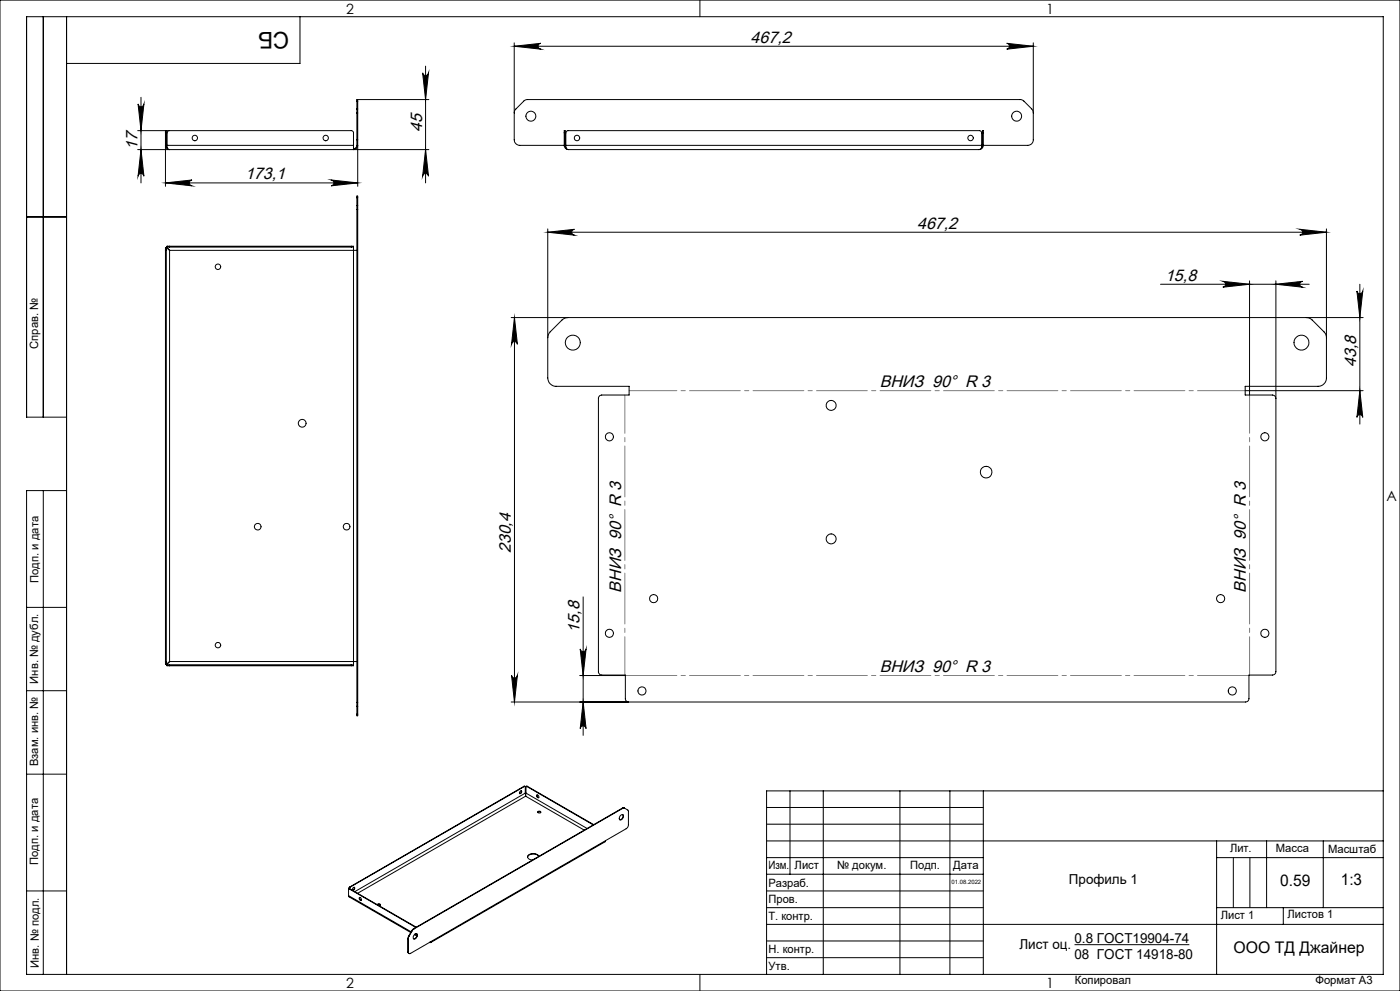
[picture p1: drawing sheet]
<svg xmlns="http://www.w3.org/2000/svg" width="420mm" height="297mm" viewBox="0 0 420 297" stroke-linecap="round" stroke-linejoin="round" font-family="sans-serif">
<g fill="none" stroke="#000" stroke-width=".3">
<path d="M0 0h420v297h-420zM13 5v120M20 5v287M90 5v14h-70M127.7 19.8v35M154.3 12.8v29.1a1.69 1.69 0 0 0 1.6 1.7h152.4a1.63 1.63 0 0 0 1.7-1.7v-29.1M154.3 13.9h155.7M154.3 13.9l8-.9a.88 .88 0 0 0-.9 .9 .88 .88 0 0 0 .9 .8zM210 0v5M302 13l8 .9-8 .8a.88 .88 0 0 0 .8-.8 .88 .88 0 0 0-.8-.9zM41.3 39.2h64.2l.5 .5v3.9M41.4 31.1a.88 .88 0 0 0 .9 .9 .88 .88 0 0 0 .9-.9l-.9 8.1z"/>
<path d="M42.3 29.2v25.6M49.6 39.2v.6M49.6 39.8v16M49.6 39.8h.3M49.9 39.2v.6M49.9 39.8v3.8M50.8 39.2l-.4 .1-.3 .4v3.9M107.1 32.7v1.2M107.1 33.9h.2M107.1 32.7h.2M107.1 30.3v2.4M107.1 33.9v8"/>
<path d="M107.1 30.3h.2M107.3 32.7v1.2M107.3 29.8v.5M107.3 30.3v2.4M107.3 33.9v8M126.8 21.8a.88 .88 0 0 0 .9 .9 .88 .88 0 0 0 .9-.9l-.9 8zM128.7 29.8h-21.6v.5M154.3 33.9l.1-.7 .4-.5 2.4-2.5 .8-.4h148.3l.9 .5 2.3 2.4 .5 1.2M169.3 39.8v4.1a1.27 1.27 0 0 0 1.2 .9M169.3 39.8v-.6h.2v.6M169.3 39.8h.2M169.5 39.8v3.8l.3 .6"/>
<path d="M294.7 39.8v3.8l-.3 .7M294.7 39.8v-.6h.3v.6M294.7 39.8h.3M295 39.8v4.1a1.29 1.29 0 0 1-1.3 .9M41.3 44.8h87.4M42.3 44.8l.9 8a.88 .88 0 0 0-.9-.8 .88 .88 0 0 0-.9 .8zM49.6 54.8l8-.9a.88 .88 0 0 0-.8 .9 .88 .88 0 0 0 .8 .9zM49.6 54.8h57.7M49.9 43.6h-.3l.3 .7 1 .5a.91 .91 0 0 1-.8-1.2M49.9 43.6l.3 .6M50.1 43.6h.1M50.1 43.6h55.9"/>
<path d="M99.3 53.9l8 .9-8 .9a.88 .88 0 0 0 .9-.9 .88 .88 0 0 0-.9-.9zM106 43.6v1.1a1.07 1.07 0 0 0 1.3-1.1M107.1 41.9v1.7M107.1 43.6a1.02 1.02 0 0 1-1.1 1M107.1 59.3v-.5h.2v.5M107.1 41.9h.2M107.1 43.6h.2M107.1 59.3v2.3M107.1 59.3h.2M107.3 59.3v2.3M107.3 41.9v1.7M107.3 43.6v12.2"/>
<path d="M127.7 44.8l.9 8a.88 .88 0 0 0-.9-.8 .88 .88 0 0 0-.9 .8zM170.5 44.8l-.4-.1-.3-.6v-4.3l.1-.4 .4-.2h123.7l.5 .5v4.1l-.2 .7-.6 .3M170.5 44.8h123.2M8 65h12M49.6 74.3l.6 .1 .7 .6M49.6 75v-.7h.3v.7M49.6 75v123.4M49.6 75h.3M49.9 75v123.4M50.1 73.8l.2 .6 .6 .6M50.1 73.8h.1M50.1 73.8v.2h.7"/>
<path d="M50.1 73.8h.7M50.8 73.8v.2M50.8 74h54.6M50.8 73.8h54.6M50.9 75h55.1M50.9 75v123.3M105.4 74h.6M105.4 73.8h.6v.2M105.4 73.8v.2M106 74v1M106 75h1.1M106 75v123.3"/>
<path d="M107.1 61.6v1.2M107.1 62.8v147.7M107.1 62.8h.2M107.1 61.6h.2M107.3 61.6v1.2M107.3 62.8v147.7M164.3 68.6v44.7a2.53 2.53 0 0 0 2.5 2.5h21.9v2.6h-8.2a1.02 1.02 0 0 0-1 1v81.9a1.02 1.02 0 0 0 1 1h7.1v7.1a1.02 1.02 0 0 0 1 1M164.3 69.6h233.6M164.3 69.6l8-.9a.88 .88 0 0 0-.8 .9 .88 .88 0 0 0 .8 .9zM389.9 68.7l8 .9-8 .9a.88 .88 0 0 0 .9-.9 .88 .88 0 0 0-.9-.9zM397.9 68.6v44.7a2.53 2.53 0 0 1-2.5 2.5h-21.8v2.6h8.2a1.02 1.02 0 0 1 1 1M153.4 95.2h255.5"/>
<path d="M154.3 95.2v115.2M154.3 95.2l.9 8a.88 .88 0 0 0-.9-.8 .88 .88 0 0 0-.8 .8zM170.4 95.2l-.7 .1-1.1 .6-3.9 3.9-.4 1.4M348.2 85.2h44.5M366.9 84.3l8 .9-8 .9a.88 .88 0 0 0 .8-.9 .88 .88 0 0 0-.8-.9zM374.9 84.2v34.2M382.8 84.2v117.1a1.02 1.02 0 0 1-1 1h-7.1v7.1a1.02 1.02 0 0 1-1 1h-220.3M382.8 85.2l8-.9a.88 .88 0 0 0-.9 .9 .88 .88 0 0 0 .9 .9zM391.9 95.2l1.6 .5 3.9 3.9 .4 .7 .1 .9M407.1 87.2a.88 .88 0 0 0 .9 .8 .88 .88 0 0 0 .8-.8l-.8 8zM408 85.2v41.9M373.6 117.1h35.3"/>
<path d="M408 117.1l.8 8a.88 .88 0 0 0-.8-.8 .88 .88 0 0 0-.9 .8zM20 125h-12v-120h407v287h-407v-145h12M13 147v145M174.9 178.9v41.5M8 182h12M49.6 198.4v.6h.3v-.6M49.6 198.4h.3M50.1 199.5h.7M50.8 199.2h-.7v.3M50.8 199.2v.3M50.8 199.5h54.6M50.8 199.2h54.6"/>
<path d="M50.9 198.3l-.7 .7-.1 .5M50.9 198.3l-.7 .6-.6 .1M50.9 198.3h55.1M105.4 199.2h.6M105.4 199.2v.3M106 199.2v.3h-.6M106 198.3v.9M106 198.3h1.1M174.1 194.5a.88 .88 0 0 0 .8 .8 .88 .88 0 0 0 .9-.8l-.9 8zM8 207h12M107.1 210.5v1.2M107.1 214v.5h.2v-.5"/>
<path d="M107.1 211.7v2.3M107.1 210.5h.2M107.1 211.7h.2M107.1 214h.2M107.3 210.5v1.2M107.3 211.7v2.3M153.5 202.4a.88 .88 0 0 0 .8 .8 .88 .88 0 0 0 .9-.8l-.9 8zM173.9 202.5h13.7M174.9 210.4l.9 8a.88 .88 0 0 0-.9-.9 .88 .88 0 0 0-.8 .9zM8 232h12M156 237.2l.3-.2a.42 .42 0 0 1 .1 .6 .42 .42 0 0 1-.6 .1zM156.4 237l-.1 .5-.4 .3"/>
<path d="M157.2 235.7h.3M157.2 235.7h.1M157.2 235.7l-52.4 30.2M157.3 235.7l.3 .1v1.9M157.3 235.7l-52.3 30.2M157.6 237.7l.1 .9M157.6 237.7l-51.2 29.5M157.7 238.6l-50.4 29.1M157.7 238.6l17.6 10.2M157.8 237.7l-.1 .9M157.8 237.7l18.3 10.6M158.1 235.7l-.3 .1v1.9"/>
<path d="M158.1 235.7l19.9 11.5M158.2 235.7h-.3M158.2 235.7h-.1M158.2 235.7l19.9 11.5M161 238.3a.46 .46 0 0 1 .6 .2 .46 .46 0 0 1-.1 .6l-.4-.3zM161.1 238.2a.58 .58 0 0 0 .5 .8M237 237v25M247 237v55M270 237v55M285 237v55M295 237v55M415 237h-185v55"/>
<path d="M158.3 256.9a2.16 2.16 0 0 1 3.3-.3 2.13 2.13 0 0 0-3.3 0 1.23 1.23 0 0 0 1.4 1.2M161.3 243.4l.3-.2 .6 .2M161.3 243.3a.42 .42 0 0 1 .6-.2 .42 .42 0 0 1 .2 .5h-.7zM181.6 252l-.1 .3-52.3 30.2M181.6 252l-52.2 30.1M186.2 244.4a.51 .51 0 0 1 .7-.2 .51 .51 0 0 1 0 .8 .6 .6 0 0 1-.4 .7 .6 .6 0 0 1-.7-.4zM186.7 242.2h.6M186.7 242.2h.1M186.7 242.2l-62.6 36.1M186.8 244.1a1.11 1.11 0 0 1-.9 1.6M186.8 242.2l-62.6 36.2M187.3 242.2h-.5"/>
<path d="M187.3 242.2l1.2 .8v4.3l-.2 .6-.5 .5-6.2 3.6M230 257h65M230 242h65M230 247h65M230 252h185M365 252v40M365 257h50M370 257v15M375 257v15M380 252v20M397 252v20M8 267h12"/>
<path d="M104.6 268.4l.2 .4 18.4 10.7M104.6 268.4l18.7 10.9M104.6 266.3v2.1M104.8 266.4l-.2 .2M104.8 265.9l-.2 .4M104.8 266.4l19.9 11.6M104.8 265.9h.2M105 266.4h-.4M105 265.9l-.4 .4M105 266.4h-.2M105 266.4l19.9 11.5M105.8 266.2l.4-.3a.45 .45 0 0 1 .1 .6 .45 .45 0 0 1-.5 .2z"/>
<path d="M106.3 265.9a.59 .59 0 0 1-.5 .8M107.8 269.1a.46 .46 0 0 1 .5 .2 .46 .46 0 0 1-.1 .5l-.4-.2zM107.9 269l.1 .5 .4 .3M113.2 271.1a.44 .44 0 0 1 .5-.3 .44 .44 0 0 1 .3 .6h-.3M113.2 271.1l.5-.1 .4 .2M123.6 278.9h.1M123.6 278.9l-1 1.7M123.7 278.9l-1 1.8M124.1 278.3l-.5 .6M124.1 278.3l.1 .1M124.2 278.4l-.5 .5M124.5 279.9l.6 .4"/>
<path d="M125 279.8a1.11 1.11 0 0 1-.9 1.6M230 262h65M230 267h65M230 272h65M230 277h185M365 272h50M385 272v5M122.3 285.3l.4 .4M122.3 281.3l.2 .1M122.3 285.3h.2M122.3 281.3v4M122.5 281.4v3.9"/>
<path d="M122.6 280.6l-.3 .7M122.6 280.6l.1 .1M122.7 280.7l-.2 .7M124.3 280.1a.52 .52 0 0 1 .8-.2 .52 .52 0 0 1 0 .8 .65 .65 0 0 1-.4 .7 .65 .65 0 0 1-.7-.2zM124.3 280.1l.8 .4M128.8 282.4h.1M129.2 282.2l-.2 .2M129.4 282.1l-6.2 3.6a.43 .43 0 0 1-.5 .1 .43 .43 0 0 1-.2-.5M129.4 282.1l-.1 .3h-.5M210 292v5M230 282h65M230 287h65"/>
<path d="M322.4 283.1h34.4"/>
<circle cx="159.3" cy="34.8" r="1.49"/>
<circle cx="305" cy="34.8" r="1.49"/>
<circle cx="58.4" cy="41.4" r=".81"/>
<circle cx="97.7" cy="41.4" r=".81"/>
<circle cx="173.1" cy="41.4" r=".82"/>
<circle cx="291.2" cy="41.4" r=".82"/>
<circle cx="65.4" cy="80" r=".82"/>
<circle cx="171.8" cy="102.7" r="2.25"/>
<circle cx="390.4" cy="102.7" r="2.24"/>
<circle cx="90.7" cy="126.9" r="1.17"/>
<circle cx="182.8" cy="130.9" r="1.22"/>
<circle cx="249.3" cy="121.5" r="1.51"/>
<circle cx="379.5" cy="130.9" r="1.23"/>
<circle cx="77.3" cy="157.8" r=".99"/>
<circle cx="104" cy="157.8" r="1"/>
<circle cx="295.9" cy="141.5" r="1.75"/>
<circle cx="196.1" cy="179.4" r="1.23"/>
<circle cx="249.3" cy="161.5" r="1.49"/>
<circle cx="366.2" cy="179.4" r="1.23"/>
<circle cx="65.4" cy="193.3" r=".82"/>
<circle cx="182.8" cy="189.8" r="1.23"/>
<circle cx="379.5" cy="189.8" r="1.22"/>
<circle cx="192.6" cy="207.1" r="1.23"/>
<circle cx="369.7" cy="207.1" r="1.23"/>
</g>
<path d="M374.7 202.4h-187.1" fill="none" stroke="#808080" stroke-width=".3" stroke-dasharray="15.2 1.3 1.3 1.3" stroke-dashoffset="-.2"/>
<path d="M374.9 118.4v83.9M187.4 202.3v-83.9" fill="none" stroke="#808080" stroke-width=".3" stroke-dasharray="15.2 1.3 1.3 1.3" stroke-dashoffset="3.8"/>
<path d="M188.8 117.1h184.8" fill="none" stroke="#808080" stroke-width=".3" stroke-dasharray="15.2 1.3 1.3 1.3" stroke-dashoffset=".9"/>
<g fill="#000">
<path d="M41.4 31.1a.88 .88 0 0 0 .9 .9 .88 .88 0 0 0 .9-.9l-.9 8.1zM42.3 44.8l.9 8a.88 .88 0 0 0-.9-.8 .88 .88 0 0 0-.9 .8zM174.1 194.5a.88 .88 0 0 0 .8 .8 .88 .88 0 0 0 .9-.8l-.9 8zM174.9 210.4l.9 8a.88 .88 0 0 0-.9-.9 .88 .88 0 0 0-.8 .9zM154.3 95.2l.9 8a.88 .88 0 0 0-.9-.8 .88 .88 0 0 0-.8 .8zM153.5 202.4a.88 .88 0 0 0 .8 .8 .88 .88 0 0 0 .9-.8l-.9 8z"/>
<path d="M99.3 53.9l8 .9-8 .9a.88 .88 0 0 0 .9-.9 .88 .88 0 0 0-.9-.9zM49.6 54.8l8-.9a.88 .88 0 0 0-.8 .9 .88 .88 0 0 0 .8 .9z"/>
<path d="M127.7 44.8l.9 8a.88 .88 0 0 0-.9-.8 .88 .88 0 0 0-.9 .8zM126.8 21.8a.88 .88 0 0 0 .9 .9 .88 .88 0 0 0 .9-.9l-.9 8zM408 117.1l.8 8a.88 .88 0 0 0-.8-.8 .88 .88 0 0 0-.9 .8zM407.1 87.2a.88 .88 0 0 0 .9 .8 .88 .88 0 0 0 .8-.8l-.8 8z"/>
<path d="M366.9 84.3l8 .9-8 .9a.88 .88 0 0 0 .8-.9 .88 .88 0 0 0-.8-.9zM382.8 85.2l8-.9a.88 .88 0 0 0-.9 .9 .88 .88 0 0 0 .9 .9zM164.3 69.6l8-.9a.88 .88 0 0 0-.8 .9 .88 .88 0 0 0 .8 .9zM389.9 68.7l8 .9-8 .9a.88 .88 0 0 0 .9-.9 .88 .88 0 0 0-.9-.9zM154.3 13.9l8-.9a.88 .88 0 0 0-.9 .9 .88 .88 0 0 0 .9 .8zM302 13l8 .9-8 .8a.88 .88 0 0 0 .8-.8 .88 .88 0 0 0-.8-.9z"/>
</g>
<text font-size="6.9" x="86.8" y="9.5" transform="rotate(-180 86.8 9.5)">СБ</text>
<g font-size="5">
<text x="225.2" y="12.8">467,2</text>
<text x="126.6" y="39.6" transform="rotate(-90 126.6 39.6)">45</text>
<text x="41.2" y="45.1" transform="rotate(-90 41.2 45.1)">17</text>
<text x="73.5" y="53.7">173,1</text>
<text x="275.1" y="68.5">467,2</text>
<text x="349.5" y="84.1">15,8</text>
<text x="406.9" y="110.1" transform="rotate(-90 406.9 110.1)">43,8</text>
<text x="263.9" y="116">ВНИЗ 90° R 3</text>
<text x="153.3" y="165.8" transform="rotate(-90 153.3 165.8)">230,4</text>
<text x="186.3" y="177.6" transform="rotate(-90 186.3 177.6)">ВНИЗ 90° R 3</text>
<text x="373.7" y="177.6" transform="rotate(-90 373.7 177.6)">ВНИЗ 90° R 3</text>
<text x="173.9" y="189.6" transform="rotate(-90 173.9 189.6)">15,8</text>
<text x="263.9" y="201.3">ВНИЗ 90° R 3</text>
</g>
<g font-size="4.8">
<text x="384" y="265.6">0.59</text>
<text x="402.3" y="265.3">1:3</text>
<text x="370.1" y="285.6">ООО ТД Джайнер</text>
</g>
<g font-size="4.2">
<text x="103.8" y="4.2">2</text>
<text x="313.8" y="4.2">1</text>
<text x="415.9" y="150.2">A</text>
<text x="103.8" y="296.2">2</text>
<text x="313.8" y="296.2">1</text>
</g>
<g font-size="4.1">
<text x="320.7" y="264.8">Профиль 1</text>
<text x="305.8" y="284.4">Лист оц.</text>
<text x="322.4" y="287.3">08 ГОСТ 14918-80</text>
<text x="322.4" y="282.7">0.8 ГОСТ19904-74</text>
</g>
<g font-size="3.4">
<text x="11.5" y="104.5" transform="rotate(-90 11.5 104.5)">Справ. №</text>
<text x="11.6" y="174.7" transform="rotate(-90 11.6 174.7)">Подп. и дата</text>
<text x="11.4" y="204.9" transform="rotate(-90 11.4 204.9)">Инв. № дубл.</text>
<text x="11.4" y="229.6" transform="rotate(-90 11.4 229.6)">Взам. инв. №</text>
<text x="369" y="255.5">Лит.</text>
<text x="382.8" y="255.5">Масса</text>
<text x="398.4" y="255.6">Масштаб</text>
<text x="11.4" y="259.2" transform="rotate(-90 11.4 259.2)">Подп. и дата</text>
<text x="230.5" y="260.5">Изм.</text>
<text x="238.4" y="260.4">Лист</text>
<text x="251.1" y="260.4">№ докум.</text>
<text x="273" y="260.4">Подп.</text>
<text x="286" y="260.4">Дата</text>
<text x="230.5" y="265.7">Разраб.</text>
<text x="230.5" y="275.7">Т. контр.</text>
<text x="230.6" y="270.7">Пров.</text>
<text x="366.2" y="275.3">Лист 1</text>
<text x="386.3" y="275.2">Листов 1</text>
<text x="230.6" y="285.7">Н. контр.</text>
<text x="11.6" y="290" transform="rotate(-90 11.6 290)">Инв. № подл.</text>
<text x="230.6" y="290.7">Утв.</text>
<text x="322.5" y="295">Копировал</text>
<text x="394.6" y="295">Формат А3</text>
</g>
<text font-size="1.8" x="285.5" y="264.9">01.08.2022</text>
</svg>
